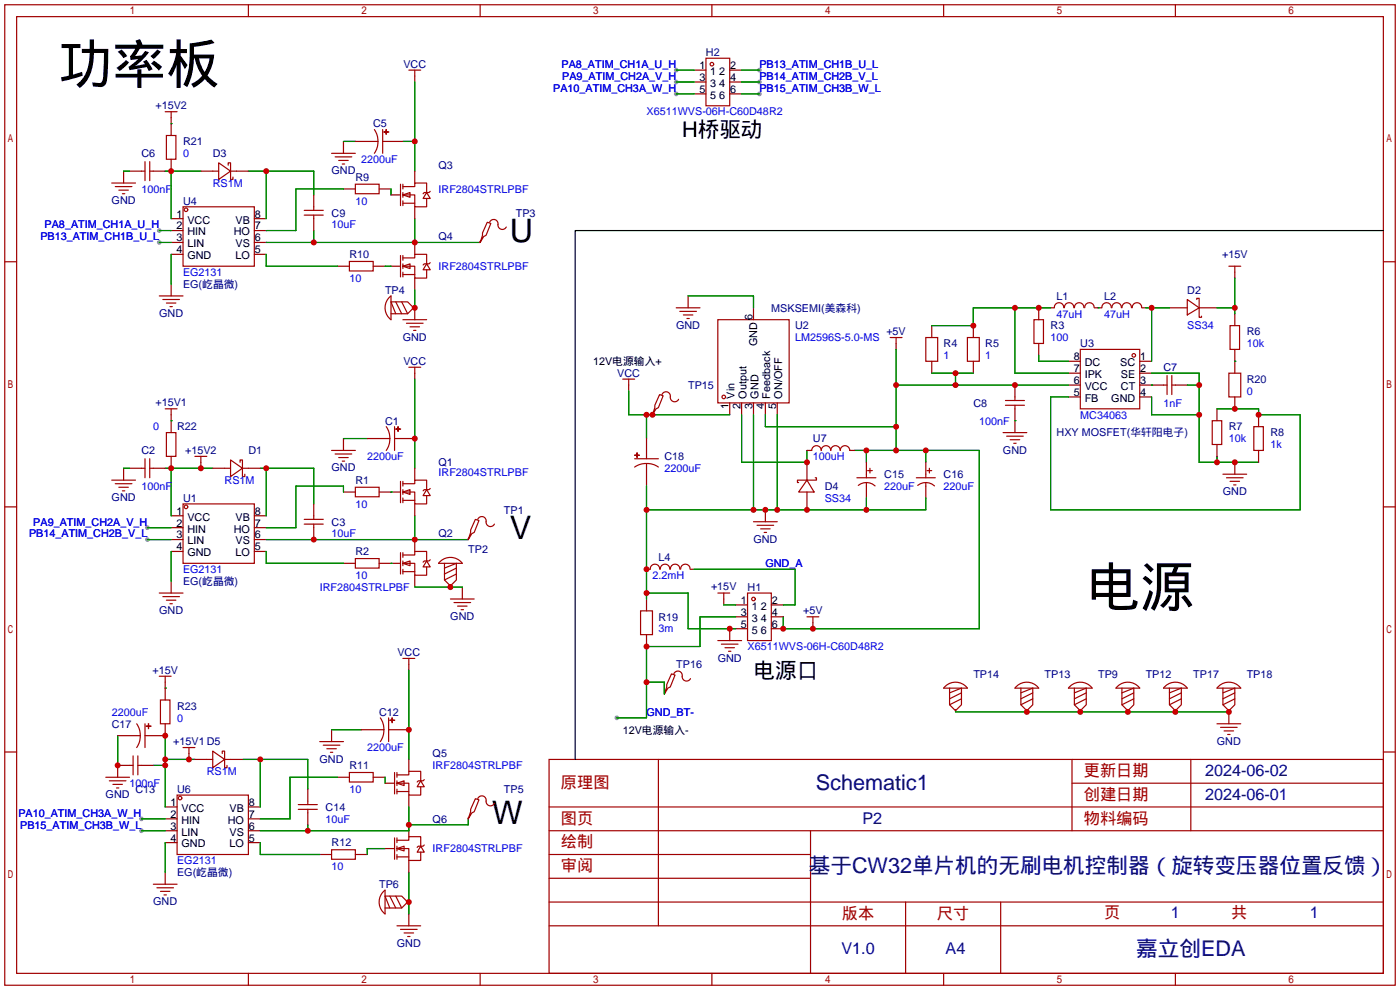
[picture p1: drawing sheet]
<svg xmlns="http://www.w3.org/2000/svg" width="299mm" height="212mm" viewBox="0 0 299 212" stroke-linecap="round" stroke-linejoin="round" font-family="sans-serif">
<g fill="#999">
<circle cx="31.5" cy="112.8" r=".51"/>
<circle cx="31.5" cy="115.3" r=".51"/>
<circle cx="30.2" cy="175" r=".51"/>
<circle cx="30.2" cy="177.5" r=".51"/>
<circle cx="34" cy="51.8" r=".51"/>
<circle cx="34" cy="49.3" r=".51"/>
<circle cx="131.8" cy="153.4" r=".51"/>
<circle cx="162.3" cy="15" r=".51"/>
<circle cx="144.5" cy="15" r=".51"/>
<circle cx="144.5" cy="17.5" r=".51"/>
<circle cx="162.3" cy="17.5" r=".51"/>
<circle cx="144.5" cy="20.1" r=".51"/>
<circle cx="162.3" cy="20.1" r=".51"/>
</g>
<g fill="none" stroke="#a10000" stroke-width=".25">
<path d="M1 1h297.2v209.6h-297.2zM3.6 3.6h292.1v204.4h-292.1zM53.1 1v2.6M87.4 15h2.5M88.6 15v1.3M102.6 1v2.6M150.9 12.4h5.1v10.2h-5.1zM152.1 1v2.6M201.7 1v2.6M251.2 1v2.6M23.9 39.1h5.1M24.6 39.9h3.6"/>
<path d="M30.2 36.6h.8M31 34.5v4.1M32 34.5v4.1M32 36.6h.8M35.3 23.9h2.5M35.6 29h2v5h-2zM36.6 23.9v1.2M45.5 36.6h1.2M46.7 34.8l2.6 1.8-2.6 1.8zM48.8 35.3v-.5h.5v3.6h.5v-.6M49.3 36.6h1.2M70.9 32.8h5"/>
<path d="M71.6 33.5h3.6M72.4 34.3h2M73.2 35.1h.5M75.9 39.4h5.1v2h-5.1zM80 27.7a4.6 4.6 0 0 1 0 5.1M81.8 27.7v5.1M82 28.2h1.1zM82.5 27.7v1zM85.6 39.4v4.5M86.1 39.9h2.5v-.8h2.6v2M86.1 39.4v1M1 55.9h2.6"/>
<path d="M25.4 40.6h2M26.2 41.4h.5M39.1 44.2h15.3v12.7h-15.3zM65 46h4.1M65 45h4.1M67.1 44.2v.8M67.1 46v.7M74.7 55.9h5.1v2h-5.1zM85.6 54.6v4.6M86.1 41.7h2.5v2.5h2.6v-1.8M86.1 41.7l1.5-.6v1.1zM86.1 56.9h2.5v2.5h2.6v-1.7"/>
<path d="M86.1 55.1h2.5v-.7h2.6v2M86.1 56.9l1.5-.5v1zM86.1 41.1v1.1M86.1 42.9v1M86.1 54.6v1M86.1 56.4v1M86.1 58.2v1M86.1 43.4h2.5M86.1 58.7h2.5M91.2 41.1l.7 1.3h-1.5zM91.2 56.4l.7 1.3h-1.5zM91.9 40.9l-.2 .2h-1l-.3 .3"/>
<path d="M91.9 56.1l-.2 .3h-1l-.3 .2M104.1 47.5l.8 .3-1 2.5-.5 .2-.8 1.3 .5-1.5v-.5zM104.6 47.5a.93 .93 0 0 1 1.2-.6 .93 .93 0 0 1 .6 1.1 .94 .94 0 0 0 .7 1 .94 .94 0 0 0 1.1-.5M262.6 56.9h2.6M263.9 56.9v1.3M295.7 55.9h2.5M34 63.2h5.1M34.8 64h3.6M35.6 64.8h2M36.3 65.5h.5M83.3 63.4l.3-.2v5.1a3.2 3.2 0 0 1-.3-4.9zM83.6 67.1h3.5l1.3-1.3-1.3-1.3h-3.5l1 2.6"/>
<path d="M84.6 64.5l1.3 2.6M85.9 64.5l1.2 2.6M86.1 68.3h5.1M86.9 69.1h3.5M87.4 78.5h2.5M87.6 69.8h2.1M88.4 70.6h.5M88.6 78.5v1.3M144.5 65.8h5.1M145.3 66.5h3.5M146 67.3h2.1M146.8 68.1h.5"/>
<path d="M153.4 68.3h15.3v17.8h-15.3zM190.2 72.1h2.6M191.5 72.1v1.3M197.9 72.1h2.5v5.1h-2.5zM206.8 72.1h2.5v5.1h-2.5zM221 68.3h2v5.1h-2zM225.3 65.8a1.01 1.01 0 0 1 1-1.1 1.01 1.01 0 0 1 1.1 1.1M227.5 65.8a1.01 1.01 0 0 1 1-1.1 1.01 1.01 0 0 1 1 1.1M229.6 65.8a1.01 1.01 0 0 1 1-1.1 1.01 1.01 0 0 1 1.1 1.1M230.9 74.7h12.7v12.7h-12.7zM231.8 65.8a1.01 1.01 0 0 1 1-1.1 1.01 1.01 0 0 1 1 1.1M235.5 65.8a1.01 1.01 0 0 1 1-1.1 1.01 1.01 0 0 1 1 1.1"/>
<path d="M237.6 65.8a1.01 1.01 0 0 1 1.1-1.1 1.01 1.01 0 0 1 1 1.1M239.8 65.8a1.01 1.01 0 0 1 1-1.1 1.01 1.01 0 0 1 1 1.1M242 65.8a1.01 1.01 0 0 1 1-1.1 1.01 1.01 0 0 1 1 1.1M253.7 64l2.6 1.8-2.6 1.5zM255.8 64v-.2h.5v4h.5v-.2M262.6 79.8h2.6v5h-2.6zM262.9 69.6h2v5.1h-2zM31 98v4.1M32 98v4.1M35.3 87.4h2.5M35.6 92.5h2v5h-2zM36.6 87.4v1.2"/>
<path d="M41.7 97.5h2.5M42.9 97.5v1.3M49.3 98.3l2.5 1.8-2.5 1.8zM51.3 98.8v-.5h.5v3.6h.5v-.6M70.9 96.3h5M71.6 97h3.6M72.4 97.8h2M73.2 98.6h.5M82.5 91.2a4.6 4.6 0 0 1 0 5.1M84.3 91.2v5.1M84.6 91.7h1zM85.1 91.2v1z"/>
<path d="M133.1 81h2.5M134.4 81v1.3M135.6 97.3h1.1zM135.6 99.8a4.6 4.6 0 0 1 5.1 0M135.6 98h5.1M136.1 96.8l.1 1zM141 84.3l.7 .3-1 2.5-.5 .3-.8 1.2 .6-1.5v-.5zM141.5 84.3a.93 .93 0 0 1 1.1-.5 .93 .93 0 0 1 .7 1 .94 .94 0 0 0 .6 1 .94 .94 0 0 0 1.1-.5M173.5 96.3a1.02 1.02 0 0 1 1-1 1.02 1.02 0 0 1 1 1 1.02 1.02 0 0 1 1-1.1 1.02 1.02 0 0 1 1 1.1 1.02 1.02 0 0 1 1.1-1.1 1.02 1.02 0 0 1 1 1.1 1.02 1.02 0 0 1 1-1.1 1.02 1.02 0 0 1 1 1.1M214.4 92.5h5.1M214.9 86.6h4M214.9 85.6h4"/>
<path d="M215.1 93.2h3.6M215.9 94h2M216.7 94.7h.5M216.9 84.8v.8M216.9 86.6v.8M248.7 82.3h.7M249.4 80.3v4M250.4 80.3v4M250.4 82.3h.8M259.1 89.9h2v5.1h-2zM268 91.2h2v5.1h-2zM1 108.3h2.6"/>
<path d="M23.9 102.6h5.1M24.6 103.4h3.6M25.4 104.1h2M26.2 104.9h.5M30.2 100.1h.8M32 100.1h.8M39.1 107.7h15.3v12.7h-15.3zM48 100.1h1.3M51.8 100.1h1.3M65 112h4.1M65 111h4.1M67.1 110.2v.8"/>
<path d="M67.1 112v.8M75.9 119.4h5.1v2h-5.1zM75.9 104.1h5.1v2.1h-5.1zM85.6 102.9v4.5M85.6 118.1v4.6M86.1 105.2h2.5v2.5h2.6v-1.8M86.1 103.4h2.5v-.8h2.6v2M86.1 105.2l1.5-.6v1.1zM86.1 118.6h2.5v-.7h2.6v2M86.1 102.9v1M86.1 104.6v1.1M86.1 106.4v1"/>
<path d="M86.1 118.1v1M86.1 119.9v1M86.1 106.9h2.5M91.2 104.6l.7 1.3h-1.5zM91.2 119.9l.7 1.3h-1.5zM91.9 104.4l-.2 .2h-1l-.3 .3M91.9 119.6l-.2 .3h-1l-.3 .2M94.2 119.9a3.2 3.2 0 0 1 4.6 .5h-5.1zM101.6 111l.8 .3-1.1 2.5-.5 .2-.7 1.3 .5-1.5v-.5zM102.1 111a.93 .93 0 0 1 1.1-.6 .93 .93 0 0 1 .7 1.1 .94 .94 0 0 0 .7 1 .94 .94 0 0 0 1.1-.5M161 111.5h5.1M161.8 112.3h3.6"/>
<path d="M162.6 113h2M163.3 113.8h.5M172.5 102.6l1.5 2.6h-3.3zM174.2 102.1h.3v.5h-4.1v.5h.3M183.1 102.1h4.1M183.4 103.7a2.74 2.74 0 0 1 3.6 .2M185.2 101.3v.8M185.2 103.1v.8M185.4 100.6h1M185.9 100.1v1M195.8 102.1h4.1M196.1 103.7a2.74 2.74 0 0 1 3.6 .2"/>
<path d="M197.9 101.3v.8M197.9 103.1v.8M198.1 100.6h1M198.6 100.1v1M261.4 101.3h5M262.1 102.1h3.6M262.9 102.9h2M263.7 103.6h.5M295.7 108.3h2.5M34 126.7h5.1M34.8 127.5h3.6M35.6 128.3h2"/>
<path d="M36.3 129h.5M86.1 120.4h2.5v2.5h2.6v-1.7M86.1 120.4l1.5-.5v1zM86.1 121.7v1M86.1 122.2h2.5M95 120.4v3.6l1.3 1.2 1.2-1.2v-3.6l-2.5 1M96.3 128h5M97 128.8h3.6M97.5 121.4l-2.5 1.3M97.5 122.7l-2.5 1.3M97.8 129.5h2M98.6 130.3h.5"/>
<path d="M136.9 130.6h2.5v5h-2.5zM139 121.7a1.01 1.01 0 0 1 1-1.1 1.01 1.01 0 0 1 1 1.1M141.1 121.7a1.01 1.01 0 0 1 1-1.1 1.01 1.01 0 0 1 1 1.1M143.3 121.7a1.01 1.01 0 0 1 1-1.1 1.01 1.01 0 0 1 1 1.1M145.5 121.7a1.01 1.01 0 0 1 1-1.1 1.01 1.01 0 0 1 1 1.1M153.4 126.7h2.6M153.4 136.9h5.1M154.2 137.7h3.5M154.7 126.7v1.3M154.9 138.4h2.1M155.7 139.2h.5M159.8 126.7h5v10.2h-5z"/>
<path d="M172.5 131.8h2.5M173.7 131.8v1.3M29.2 154.7a4.6 4.6 0 0 1 0 5.1M31 154.7v5.1M31.2 155.2h1.1zM31.7 154.7v1zM34 144.5h2.6M34.3 149.6h2v5.1h-2zM35.3 144.5v1.3M39.1 159.8h2.6M40.4 159.8v1.2M68.3 158.5h5.1"/>
<path d="M69.1 159.3h3.5M81.3 153.4a4.6 4.6 0 0 1 0 5.1M83.1 153.4v5.1M83.3 153.9h1zM83.8 153.4v1zM86.1 140.7h2.5M87.4 140.7v1.3M143.5 144l.8 .3-1 2.5-.6 .3-.7 1.2 .5-1.5v-.5zM144 144a.93 .93 0 0 1 1.1-.5 .93 .93 0 0 1 .7 1 .94 .94 0 0 0 .7 1 .94 .94 0 0 0 1.1-.5M202.1 146.6a3.2 3.2 0 0 1 4.7 .5h-5.1zM202.9 147.1v3.5l1.3 1.3 1.3-1.3v-3.5l-2.6 1M205.5 148.1l-2.6 1.3"/>
<path d="M205.5 149.4l-2.6 1.2M217.4 146.6a3.2 3.2 0 0 1 4.6 .5h-5.1zM218.2 147.1v3.5l1.3 1.3 1.2-1.3v-3.5l-2.5 1M220.7 148.1l-2.5 1.3M220.7 149.4l-2.5 1.2M228.8 146.6a3.2 3.2 0 0 1 4.6 .5h-5.1zM229.6 147.1v3.5l1.3 1.3 1.3-1.3v-3.5l-2.6 1M232.2 148.1l-2.6 1.3M232.2 149.4l-2.6 1.2M238.9 146.6a3.2 3.2 0 0 1 4.7 .5h-5.1zM239.8 147.1v3.5l1.2 1.3 1.3-1.3v-3.5l-2.5 1M242.3 148.1l-2.5 1.3"/>
<path d="M242.3 149.4l-2.5 1.2M249.1 146.6a3.2 3.2 0 0 1 4.6 .5h-5zM249.9 147.1v3.5l1.3 1.3 1.3-1.3v-3.5l-2.6 1M252.5 148.1l-2.6 1.3M252.5 149.4l-2.6 1.2M260.1 154.7h5.1M260.5 146.6a3.2 3.2 0 0 1 4.7 .5h-5.1zM260.9 155.4h3.5M261.4 147.1v3.5l1.2 1.3 1.3-1.3v-3.5l-2.5 1M261.6 156.2h2.1M262.4 157h.5M263.9 148.1l-2.5 1.3"/>
<path d="M263.9 149.4l-2.5 1.2M1 160.7h2.6M22.6 166.1h5.1M23.4 166.9h3.5M24.1 167.6h2.1M24.9 168.4h.5M27.7 163.6h.7M28.4 161.5v4.1M29.5 161.5v4.1M29.5 163.6h.7M37.8 169.9h15.3v12.7h-15.3zM44.2 162.3h1.3"/>
<path d="M45.5 160.5l2.5 1.8-2.5 1.8zM47.5 161v-.5h.5v3.6h.5v-.5M48 162.3h1.3M63.8 173h4M63.8 172h4M65.8 171.2v.8M65.8 173v.7M69.8 160h2.1M70.6 160.8h.5M74.7 165.1h5.1v2h-5.1zM84.3 165.1v4.6M84.3 179.1v4.5"/>
<path d="M84.8 167.4h2.6v2.5h2.5v-1.8M84.8 165.6h2.6v-.8h2.5v2.1M84.8 167.4l1.6-.5v1zM84.8 179.6h2.6v-.8h2.5v2M84.8 165.1v1M84.8 166.9v1M84.8 168.7v1M84.8 179.1v1M84.8 169.2h2.6M89.9 166.9l.8 1.2h-1.5zM90.7 166.6l-.3 .3h-1l-.2 .2M101.6 170.7l.8 .2-1.1 2.6-.5 .2-.7 1.3 .5-1.5v-.5z"/>
<path d="M102.1 170.7a.93 .93 0 0 1 1.1-.6 .93 .93 0 0 1 .7 1.1 .94 .94 0 0 0 .7 1 .94 .94 0 0 0 1.1-.5M117.3 162.3h178.4v45.7h-178.4zM117.3 177.5h178.4M117.3 172.5h178.4M140.7 162.3v35.6M173.2 177.5v30.5M229.1 162.3v15.2M229.1 167.4h66.6M254.5 162.3v15.2M295.7 160.7h2.5M32.8 189h5M33.5 189.7h3.6"/>
<path d="M34.3 190.5h2M35.1 191.3h.5M70.9 181.6h5v2h-5zM81.9 190.6l.4-.4v5.1a3.2 3.2 0 0 1-.4-4.7zM82.3 194.1h3.6l1.2-1.3-1.2-1.3h-3.6l1 2.6M83.3 191.5l1.3 2.6M84.6 191.5l1.3 2.6M84.8 181.4h2.6v2.5h2.5v-1.8M84.8 181.4l1.6-.6v1.1zM84.8 197.9h5.1M84.8 180.8v1.1M84.8 182.6v1"/>
<path d="M84.8 183.1h2.6M85.6 198.6h3.6M86.4 199.4h2M89.9 180.8l.8 1.3h-1.5zM90.7 180.6l-.3 .2h-1l-.2 .3M117.3 182.6h55.9M117.3 197.9h178.4M117.3 192.8h178.4M117.3 187.7h55.9M193.5 192.8v15.2M213.9 192.8v15.2M53.1 208v2.6"/>
<path d="M87.1 200.2h.5M102.6 208v2.6M152.1 208v2.6M201.7 208v2.6M251.2 208v2.6"/>
<circle cx="152.1" cy="13.7" r=".38"/>
<circle cx="39.8" cy="44.8" r=".38"/>
<circle cx="242.3" cy="75.9" r=".38"/>
<circle cx="154.7" cy="84.8" r=".38"/>
<circle cx="39.8" cy="108.3" r=".38"/>
<circle cx="161" cy="128" r=".38"/>
<circle cx="38.5" cy="170.6" r=".38"/>
</g>
<g fill="none" stroke="#870000" stroke-width=".25">
<path d="M88.6 16.3v1.2M148.3 15h2.6M148.3 17.5h2.6M156 15h2.5M156 17.5h2.5M26.4 36.6v2.5M27.7 36.6h2.5M32.8 36.6h2.5M36.6 25.1v3.9M36.6 34v2.6M42.9 36.6h2.6M50.5 36.6h2.6"/>
<path d="M73.4 30.2v2.6M75.9 30.2h4.9M81.8 30.2h4.3M88.6 36.6v2.5M148.3 20.1h2.6M156 20.1h2.5M36.6 46.7h2.5M36.6 49.3h2.5M36.6 51.8h2.5M36.6 54.4h2.5M54.4 46.7h2.5M54.4 49.3h2.5"/>
<path d="M54.4 51.8h2.5M54.4 54.4h2.5M67.1 41.7v2.5M67.1 46.7v2.6M72.1 56.9h2.6M73.4 40.4h2.5M79.8 56.9h2.5M81 40.4h2.6M83.6 56.9h2M83.6 41.7h2M88.6 44.2v2.5M88.6 51.8v2.6"/>
<path d="M88.6 59.4v2.6M102.6 51.6v.2M263.9 58.2v1.2M36.6 60.7v2.5M88.1 65.8h.5v2.5M88.6 79.8v1.2M147.1 63.2v2.6M161 65.8v2.5M191.5 73.4v1.3M199.1 69.6v2.5M199.1 77.2v2.6M208 69.6v2.5"/>
<path d="M208 77.2v2.6M222 65.8v2.5M222 73.4v2.5M224.5 65.8h.8M228.3 77.2h2.6M228.3 79.8h2.6M233.9 65.8h1.6M243.6 77.2h2.5M243.6 79.8h2.5M244.1 65.8h.8M249.9 65.8h3.8M256.3 65.8h3.8"/>
<path d="M263.9 67.1v2.5M263.9 74.7v5.1M36.6 88.6v3.9M36.6 97.5v2.6M42.9 98.8v1.3M73.4 93.7v2.6M78.5 93.7h4.8M84.3 93.7h4.3M134.4 82.3v1.3M138.2 93.7v4.3M138.2 99.1v4.8M139.4 88.4v.2"/>
<path d="M156 86.1v2.5M158.5 86.1v2.5M161 86.1v2.5M163.6 86.1v2.5M166.1 86.1v2.5M172.5 98.8v3.8M172.5 96.3h1M181.6 96.3h1M185.2 98.8v2.5M197.9 98.8v2.5M216.9 82.3v2.5M216.9 87.4v5.1"/>
<path d="M228.3 82.3h2.6M228.3 84.8h2.6M243.6 82.3h5.1M243.6 84.8h2.5M251.2 82.3h2.5M260.1 87.4v2.5M260.1 95v2.5M263.9 84.8v2.6M263.9 98.8v2.5M269 88.6v2.6M269 96.3v2.5M26.4 100.1v2.5"/>
<path d="M27.7 100.1h2.5M32.8 100.1h2.5M36.6 110.2h2.5M36.6 112.8h2.5M36.6 115.3h2.5M36.6 117.9h2.5M45.5 100.1h2.5M53.1 100.1h2.5M54.4 110.2h2.5M54.4 112.8h2.5M54.4 115.3h2.5M54.4 117.9h2.5"/>
<path d="M67.1 107.7v2.5M67.1 112.8v2.5M73.4 105.2h2.5M81 105.2h4.6M88.6 100.1v2.5M88.6 107.7v2.5M88.6 115.3v2.6M100.1 115.1v.2M163.6 109v2.5M172.5 105.2v3.8M185.2 103.9v2.5M197.9 103.9v2.5"/>
<path d="M36.6 124.2v2.5M73.4 120.4h2.5M81 120.4h4.6M88.6 122.9v2.6M96.3 125v.5M98.8 125.5v2.5M138.2 121.7h.7M138.2 128v2.6M138.2 135.6v2.6M147.6 121.7h.7M154.7 128v1.3M156 134.4v2.5"/>
<path d="M157.2 129.3h2.6M157.2 134.4h2.6M157.2 131.8h2.6M164.8 129.3h2.6M164.8 134.4h2.6M164.8 131.8h2.6M173.7 133.1v1.3M25.1 157.2h4.9M35.3 145.8v3.8M35.3 154.7v2.5h-4.3M70.9 156v2.5M77.2 156h4.8"/>
<path d="M83.1 156h4.3M87.4 142v1.3M142 148.1v.2M204.2 151.6v.5M219.5 151.6v.5M230.9 151.6v.5M241 151.6v.5M251.2 151.6v.5M262.6 151.6v3.1M27.7 163.6h-2.6v2.5M30.2 163.6h2.6M35.3 172.5h2.5"/>
<path d="M35.3 175h2.5M35.3 177.5h2.5M40.4 161v1.3M41.7 162.3h2.5M49.3 162.3h2.5M53.1 172.5h2.5M53.1 175h2.5M53.1 177.5h2.5M65.8 168.7v2.5M65.8 173.7v2.6M72.1 166.1h2.6M79.8 166.1h2.5"/>
<path d="M82.3 167.4h2M87.4 162.3v2.5M87.4 169.9v2.6M87.4 176.3v2.5M100.1 174.8v.2M35.3 180.1h2.5M35.3 186.4v2.6M53.1 180.1h2.5M68.3 182.6h2.6M75.9 182.6h2.6M82.3 181.4h2M86.9 192.8h.5"/>
<path d="M87.4 183.9v2.5M87.4 195.3v2.6"/>
</g>
<g fill="none" stroke="#008700" stroke-width=".25">
<path d="M88.6 17.5v19.1M144.5 15h3.8M144.5 17.5h3.8M158.5 15h3.8M158.5 17.5h3.8M26.4 36.6h1.3M35.3 36.6h7.6M36.6 26.4h.1M36.6 36.6v10.1M53.1 36.6h14v5.1M56.9 36.6v10.1M73.4 30.2h2.5"/>
<path d="M86.1 30.2h2.5M144.5 20.1h3.8M158.5 20.1h3.8M34 51.8h2.6M34 49.3h2.6M36.6 54.4v6.3M56.9 54.4v2.5h15.2M56.9 51.8h45.7M67.1 49.3v2.5M73.4 40.4h-10.2v8.9h-6.3M82.3 56.9h1.3M83.6 40.4v1.3"/>
<path d="M88.6 46.7v5.1M263.9 59.4v7.7M88.6 62v3.8M147.1 63.2h13.9v2.6M191.5 74.7v21.6M199.1 79.8h8.9M204.2 79.8v2.5M216.9 65.8v14h11.4M222 75.9v1.3h6.3M224.5 65.8h-16.5v3.8h-8.9M234.7 65.8h.1M244.9 65.8h5"/>
<path d="M246.1 79.8h10.2v19h12.7M246.1 65.8v11.4M260.1 65.8h3.8M263.9 77.2h.1M36.6 89.9h.1M73.4 93.7h5.1M88.6 81v19.1M134.4 83.6v5h21.6M138.2 88.6v5.1M158.5 88.6v10.2h14v-2.5M161 88.6v20.4M163.6 88.6v2.6h27.9"/>
<path d="M166.1 88.6v20.4M182.6 96.3h26.7v38.1h-41.9v-2.6M185.2 96.3v2.5M191.5 82.3h36.8M197.9 96.3v2.5M216.9 89.9h.1M228.3 84.8h-3.8v24.2h53.4v-20.4h-8.9v-1.2h-8.9M246.1 82.3h.1M246.1 84.8v3.8h10.2M253.7 82.3h2.6M260.1 97.5v1.3M26.4 100.1h1.3"/>
<path d="M31.5 112.8h5.1M31.5 115.3h5.1M35.3 100.1h10.2M36.6 100.1v10.1M36.6 117.9v6.3M55.6 100.1h11.5v7.6M56.9 117.9v2.5h16.5M56.9 100.1v10.1M56.9 115.3h43.2M73.4 105.2v-1.3h-10.2v8.9h-6.3M83.6 105.2h.1M88.6 110.2v5.1"/>
<path d="M138.2 103.9v24.1M185.2 106.4v2.6M197.9 106.4v2.6h-59.7M83.6 120.4h.1M88.6 125.5h10.2M138.2 126.7h8.9v7.7h10.1M148.3 121.7h21.6v7.6h-2.5M154.7 129.3h2.5M157.2 131.8h-7.6v6.4h-11.4v15.2h-6.4M25.1 157.2v6.4M35.3 147.1h.1M35.3 157.2v15.3"/>
<path d="M70.9 156h6.3M87.4 143.3v19M138.2 145.8h3.8v2.5M204.2 152.1h58.4M30.2 175h5.1M30.2 177.5h5.1M32.8 163.6h2.5M35.3 162.3h6.4M51.8 162.3h14v6.4M55.6 162.3v10.2M65.8 176.3v1.2M72.1 166.1h-10.1v8.9h-6.4"/>
<path d="M82.3 166.1v1.3M87.4 172.5v5h-31.8M100.1 175v1.3h-12.7M35.3 180.1v6.3M55.6 180.1v2.5h12.7M82.3 181.4h-3.8v1.2M87.4 186.4v8.9"/>
</g>
<path d="M295.7 49.3h-172.8v113" fill="none" stroke="#000" stroke-width=".25"/>
<g fill="#c00">
<circle cx="36.6" cy="100.1" r=".63"/>
<circle cx="42.9" cy="100.1" r=".63"/>
<circle cx="88.6" cy="93.7" r=".63"/>
<circle cx="139.4" cy="88.6" r=".63"/>
<circle cx="138.2" cy="88.6" r=".63"/>
<circle cx="172.5" cy="98.8" r=".63"/>
<circle cx="256.3" cy="82.3" r=".63"/>
<circle cx="256.3" cy="88.6" r=".63"/>
<circle cx="260.1" cy="98.8" r=".63"/>
<circle cx="263.9" cy="98.8" r=".63"/>
<circle cx="269" cy="88.6" r=".63"/>
<circle cx="263.9" cy="87.4" r=".63"/>
<circle cx="246.1" cy="65.8" r=".63"/>
<circle cx="88.6" cy="30.2" r=".63"/>
<circle cx="35.3" cy="162.3" r=".63"/>
<circle cx="35.3" cy="163.6" r=".63"/>
<circle cx="35.3" cy="157.2" r=".63"/>
<circle cx="40.4" cy="162.3" r=".63"/>
<circle cx="87.4" cy="156" r=".63"/>
<circle cx="87.4" cy="192.8" r=".63"/>
<circle cx="88.6" cy="115.3" r=".63"/>
<circle cx="67.1" cy="115.3" r=".63"/>
<circle cx="88.6" cy="51.8" r=".63"/>
<circle cx="67.1" cy="51.8" r=".63"/>
<circle cx="263.9" cy="65.8" r=".63"/>
<circle cx="25.1" cy="163.6" r=".63"/>
<circle cx="216.9" cy="65.8" r=".63"/>
<circle cx="208" cy="69.6" r=".63"/>
<circle cx="222" cy="65.8" r=".63"/>
<circle cx="56.9" cy="36.6" r=".63"/>
<circle cx="55.6" cy="162.3" r=".63"/>
<circle cx="56.9" cy="100.1" r=".63"/>
<circle cx="96.3" cy="125.5" r=".63"/>
<circle cx="88.6" cy="65.8" r=".63"/>
<circle cx="87.4" cy="176.3" r=".63"/>
<circle cx="65.8" cy="177.5" r=".63"/>
<circle cx="36.6" cy="36.6" r=".63"/>
<circle cx="185.2" cy="96.3" r=".63"/>
<circle cx="191.5" cy="96.3" r=".63"/>
<circle cx="191.5" cy="91.2" r=".63"/>
<circle cx="191.5" cy="82.3" r=".63"/>
<circle cx="204.2" cy="82.3" r=".63"/>
<circle cx="216.9" cy="82.3" r=".63"/>
<circle cx="204.2" cy="79.8" r=".63"/>
<circle cx="197.9" cy="96.3" r=".63"/>
<circle cx="167.4" cy="134.4" r=".63"/>
<circle cx="173.7" cy="134.4" r=".63"/>
<circle cx="219.5" cy="152.1" r=".63"/>
<circle cx="230.9" cy="152.1" r=".63"/>
<circle cx="241" cy="152.1" r=".63"/>
<circle cx="251.2" cy="152.1" r=".63"/>
<circle cx="262.6" cy="152.1" r=".63"/>
<circle cx="138.2" cy="145.8" r=".63"/>
<circle cx="138.2" cy="138.2" r=".63"/>
<circle cx="166.1" cy="109" r=".63"/>
<circle cx="163.6" cy="109" r=".63"/>
<circle cx="161" cy="109" r=".63"/>
<circle cx="138.2" cy="109" r=".63"/>
<circle cx="138.2" cy="121.7" r=".63"/>
<circle cx="138.2" cy="126.7" r=".63"/>
<circle cx="172.5" cy="109" r=".63"/>
<circle cx="185.2" cy="109" r=".63"/>
<circle cx="156" cy="134.4" r=".63"/>
</g>
<g font-size="11.5">
<text x="12.4" y="17.8">功率板</text>
<text x="232.2" y="129.5">电源</text>
</g>
<g font-size="6.9">
<text x="109" y="51.7">U</text>
<text x="109" y="115.2">V</text>
<text x="105.2" y="176.2">W</text>
</g>
<g font-size="4.6">
<text x="145.8" y="29.3">H桥驱动</text>
<text x="161" y="144.9">电源口</text>
</g>
<g font-size="4.6" fill="#000080">
<text x="174.4" y="168.8">Schematic1</text>
<text x="172.9" y="186.6">基于CW32单片机的无刷电机控制器（旋转变压器位置反馈）</text>
<text x="242.8" y="204.3">嘉立创EDA</text>
</g>
<g font-size="3.5" fill="#a00000">
<text x="231.6" y="165.9">更新日期</text>
<text x="119.9" y="168.4">原理图</text>
<text x="231.6" y="171">创建日期</text>
<text x="119.9" y="176">图页</text>
<text x="231.6" y="176">物料编码</text>
<text x="119.9" y="181.1">绘制</text>
<text x="119.9" y="186.2">审阅</text>
<text x="179.9" y="196.4">版本</text>
<text x="200.2" y="196.4">尺寸</text>
<text x="236" y="196.1">页</text>
<text x="263.1" y="196.1">共</text>
</g>
<g font-size="3.5" fill="#000080">
<text x="257.6" y="165.9">2024-06-02</text>
<text x="257.6" y="171">2024-06-01</text>
<text x="184.3" y="176">P2</text>
<text x="250.2" y="196.1">1</text>
<text x="280" y="196.1">1</text>
<text x="179.8" y="204">V1.0</text>
<text x="202.1" y="204">A4</text>
</g>
<g font-size="2.3" fill="#000080">
<text x="150.9" y="12">H2</text>
<text x="86.2" y="14.5">VCC</text>
<text x="33.2" y="23.3">+15V2</text>
<text x="79.8" y="27.2">C5</text>
<text x="30.2" y="33.6">C6</text>
<text x="39.1" y="31">R21</text>
<text x="45.5" y="33.6">D3</text>
<text x="70.8" y="37.3">GND</text>
<text x="75.9" y="38.7">R9</text>
<text x="93.7" y="36.1">Q3</text>
<text x="23.9" y="43.6">GND</text>
<text x="39.1" y="43.7">U4</text>
<text x="70.9" y="46.3">C9</text>
<text x="110.2" y="46.3">TP3</text>
<text x="93.7" y="51.4">Q4</text>
<text x="74.7" y="55.2">R10</text>
<text x="261.2" y="55">+15V</text>
<text x="39.1" y="61.5">EG(屹晶微)</text>
<text x="82.3" y="62.8">TP4</text>
<text x="225.8" y="64.1">L1</text>
<text x="236" y="64.1">L2</text>
<text x="253.7" y="62.8">D2</text>
<text x="34" y="67.7">GND</text>
<text x="144.5" y="70.3">GND</text>
<text x="164.8" y="66.6">MSKSEMI(美森科)</text>
<text x="169.9" y="70.4">U2</text>
<text x="189.4" y="71.6">+5V</text>
<text x="224.5" y="70.4">R3</text>
<text x="266.4" y="71.7">R6</text>
<text x="86.1" y="72.8">GND</text>
<text x="201.7" y="74.2">R4</text>
<text x="210.6" y="74.2">R5</text>
<text x="230.9" y="74.2">U3</text>
<text x="86.2" y="78">VCC</text>
<text x="131.9" y="80.6">VCC</text>
<text x="147.1" y="83.1">TP15</text>
<text x="248.7" y="79.3">C7</text>
<text x="266.4" y="81.8">R20</text>
<text x="33.2" y="86.8">+15V1</text>
<text x="208" y="86.9">C8</text>
<text x="37.8" y="92">R22</text>
<text x="82.3" y="90.7">C1</text>
<text x="173.7" y="94.5">U7</text>
<text x="225.8" y="93.3">HXY MOSFET(华轩阳电子)</text>
<text x="262.6" y="92">R7</text>
<text x="271.5" y="93.3">R8</text>
<text x="30.2" y="97.1">C2</text>
<text x="39.6" y="97">+15V2</text>
<text x="53.1" y="97.1">D1</text>
<text x="70.8" y="100.8">GND</text>
<text x="93.7" y="99.6">Q1</text>
<text x="142" y="98.3">C18</text>
<text x="214.4" y="97">GND</text>
<text x="23.9" y="107.1">GND</text>
<text x="39.1" y="107.2">U1</text>
<text x="75.9" y="103.4">R1</text>
<text x="176.3" y="104.7">D4</text>
<text x="189" y="102.2">C15</text>
<text x="201.7" y="102.2">C16</text>
<text x="261.3" y="105.8">GND</text>
<text x="70.9" y="112.3">C3</text>
<text x="107.7" y="109.8">TP1</text>
<text x="75.9" y="118.7">R2</text>
<text x="93.7" y="114.9">Q2</text>
<text x="100.1" y="118.2">TP2</text>
<text x="140.7" y="119.9">L4</text>
<text x="161" y="116">GND</text>
<text x="39.1" y="125">EG(屹晶微)</text>
<text x="34" y="131.2">GND</text>
<text x="152" y="126.2">+15V</text>
<text x="159.8" y="126.3">H1</text>
<text x="171.7" y="131.2">+5V</text>
<text x="96.2" y="132.5">GND</text>
<text x="140.7" y="132.6">R19</text>
<text x="32.6" y="143.9">+15V</text>
<text x="84.9" y="140.3">VCC</text>
<text x="144.5" y="142.8">TP16</text>
<text x="153.4" y="141.4">GND</text>
<text x="208" y="144.8">TP14</text>
<text x="223.3" y="144.8">TP13</text>
<text x="234.7" y="144.8">TP9</text>
<text x="244.9" y="144.8">TP12</text>
<text x="255" y="144.8">TP17</text>
<text x="266.4" y="144.8">TP18</text>
<text x="23.9" y="155.5">C17</text>
<text x="37.8" y="151.7">R23</text>
<text x="81" y="153">C12</text>
<text x="37" y="159.2">+15V1 D5</text>
<text x="92.5" y="161.8">Q5</text>
<text x="260.1" y="159.2">GND</text>
<text x="68.3" y="163">GND</text>
<text x="74.7" y="164.4">R11</text>
<text x="22.6" y="170.6">GND</text>
<text x="29" y="169.5">C13</text>
<text x="37.8" y="169.5">U6</text>
<text x="69.6" y="173.3">C14</text>
<text x="107.7" y="169.5">TP5</text>
<text x="92.5" y="175.8">Q6</text>
<text x="70.9" y="180.9">R12</text>
<text x="37.8" y="187.2">EG(屹晶微)</text>
<text x="81" y="189.8">TP6</text>
<text x="32.7" y="193.5">GND</text>
<text x="84.8" y="202.4">GND</text>
</g>
<g font-size="2.3" fill="#00f">
<text x="120" y="14.5">PA8_ATIM_CH1A_U_H</text>
<text x="120.1" y="17.1">PA9_ATIM_CH2A_V_H</text>
<text x="162.3" y="14.5">PB13_ATIM_CH1B_U_L</text>
<text x="162.3" y="17.1">PB14_ATIM_CH2B_V_L</text>
<text x="118.2" y="19.6">PA10_ATIM_CH3A_W_H</text>
<text x="162.3" y="19.6">PB15_ATIM_CH3B_W_L</text>
<text x="138.2" y="24.7">X6511WVS-06H-C60D48R2</text>
<text x="39.1" y="33.6">0</text>
<text x="77.2" y="34.8">2200uF</text>
<text x="30.2" y="41.2">100nF</text>
<text x="45.5" y="39.9">RS1M</text>
<text x="93.7" y="41.2">IRF2804STRLPBF</text>
<text x="75.9" y="43.7">10</text>
<text x="8.6" y="51.4">PB13_ATIM_CH1B_U_L</text>
<text x="9.5" y="48.8">PA8_ATIM_CH1A_U_H</text>
<text x="70.9" y="48.8">10uF</text>
<text x="39.1" y="59">EG2131</text>
<text x="93.7" y="57.7">IRF2804STRLPBF</text>
<text x="74.7" y="60.2">10</text>
<text x="225.8" y="67.9">47uH</text>
<text x="236" y="67.9">47uH</text>
<text x="253.7" y="70.4">SS34</text>
<text x="169.9" y="72.9">LM2596S-5.0-MS</text>
<text x="201.7" y="76.8">1</text>
<text x="210.6" y="76.8">1</text>
<text x="224.5" y="72.9">100</text>
<text x="266.4" y="74.2">10k</text>
<text x="230.9" y="89.5">MC34063</text>
<text x="248.7" y="86.9">1nF</text>
<text x="266.4" y="84.4">0</text>
<text x="32.8" y="92">0</text>
<text x="209.3" y="90.7">100nF</text>
<text x="262.6" y="94.5">10k</text>
<text x="271.5" y="95.8">1k</text>
<text x="78.5" y="98.3">2200uF</text>
<text x="93.7" y="101.6">IRF2804STRLPBF</text>
<text x="142" y="100.9">2200uF</text>
<text x="173.7" y="98.3">100uH</text>
<text x="30.2" y="104.7">100nF</text>
<text x="48" y="103.4">RS1M</text>
<text x="176.3" y="107.2">SS34</text>
<text x="189" y="104.7">220uF</text>
<text x="201.7" y="104.7">220uF</text>
<text x="7.1" y="112.3">PA9_ATIM_CH2A_V_H</text>
<text x="75.9" y="108.5">10</text>
<text x="6.2" y="114.9">PB14_ATIM_CH2B_V_L</text>
<text x="70.9" y="114.9">10uF</text>
<text x="39.1" y="122.5">EG2131</text>
<text x="75.9" y="123.7">10</text>
<text x="139.4" y="123.7">2.2mH</text>
<text x="163.6" y="121.2">GND_A</text>
<text x="68.3" y="126.3">IRF2804STRLPBF</text>
<text x="140.7" y="135.2">3m</text>
<text x="159.8" y="139">X6511WVS-06H-C60D48R2</text>
<text x="23.9" y="153">2200uF</text>
<text x="37.8" y="154.2">0</text>
<text x="138.2" y="153">GND_BT-</text>
<text x="78.5" y="160.6">2200uF</text>
<text x="44.2" y="165.7">RS1M</text>
<text x="92.5" y="164.4">IRF2804STRLPBF</text>
<text x="27.7" y="168.2">100nF</text>
<text x="74.7" y="169.5">10</text>
<text x="3.9" y="174.5">PA10_ATIM_CH3A_W_H</text>
<text x="4.3" y="177.1">PB15_ATIM_CH3B_W_L</text>
<text x="69.6" y="175.8">10uF</text>
<text x="37.8" y="184.7">EG2131</text>
<text x="70.9" y="186">10</text>
<text x="92.5" y="182.2">IRF2804STRLPBF</text>
</g>
<g font-size="2.3">
<text x="149.5" y="14.8">1</text>
<text x="149.5" y="17.3">3</text>
<text x="151.8" y="16">1</text>
<text x="153.7" y="16">2</text>
<text x="156.1" y="17.3">4</text>
<text x="156.1" y="14.8">2</text>
<text x="149.5" y="19.8">5</text>
<text x="151.8" y="18.6">3</text>
<text x="151.8" y="21.1">5</text>
<text x="153.7" y="21.1">6</text>
<text x="153.7" y="18.6">4</text>
<text x="156.1" y="19.8">6</text>
<text x="37.7" y="46.5">1</text>
<text x="40.1" y="47.8">VCC</text>
<text x="50.3" y="47.8">VB</text>
<text x="54.5" y="46.5">8</text>
<text x="37.7" y="49">2</text>
<text x="37.7" y="51.6">3</text>
<text x="40.1" y="50.3">HIN</text>
<text x="40.1" y="52.9">LIN</text>
<text x="50" y="50.3">HO</text>
<text x="50.3" y="52.9">VS</text>
<text x="54.5" y="51.6">6</text>
<text x="54.5" y="49">7</text>
<text x="37.7" y="54.1">4</text>
<text x="40.1" y="55.4">GND</text>
<text x="50.3" y="55.4">LO</text>
<text x="54.5" y="54.1">5</text>
<text x="160.8" y="68.3" transform="rotate(-90 160.8 68.3)">6</text>
<text x="161.8" y="74" transform="rotate(-90 161.8 74)">GND</text>
<text x="229.5" y="77">8</text>
<text x="243.7" y="77">1</text>
<text x="126.7" y="78">12V电源输入+</text>
<text x="229.5" y="82.1">6</text>
<text x="229.5" y="79.5">7</text>
<text x="231.8" y="83.3">VCC</text>
<text x="231.8" y="80.8">IPK</text>
<text x="231.8" y="78.3">DC</text>
<text x="239.4" y="78.3">SC</text>
<text x="239.6" y="80.8">SE</text>
<text x="239.6" y="83.3">CT</text>
<text x="243.7" y="79.5">2</text>
<text x="243.7" y="82.1">3</text>
<text x="155.7" y="87.5" transform="rotate(-90 155.7 87.5)">1</text>
<text x="157" y="85.2" transform="rotate(-90 157 85.2)">Vin</text>
<text x="158.3" y="87.5" transform="rotate(-90 158.3 87.5)">2</text>
<text x="159.5" y="85.2" transform="rotate(-90 159.5 85.2)">Output</text>
<text x="160.8" y="87.5" transform="rotate(-90 160.8 87.5)">3</text>
<text x="162.1" y="85.2" transform="rotate(-90 162.1 85.2)">GND</text>
<text x="163.3" y="87.5" transform="rotate(-90 163.3 87.5)">4</text>
<text x="164.6" y="85.2" transform="rotate(-90 164.6 85.2)">Feedback</text>
<text x="165.9" y="87.5" transform="rotate(-90 165.9 87.5)">5</text>
<text x="167.2" y="85.2" transform="rotate(-90 167.2 85.2)">ON/OFF</text>
<text x="229.5" y="84.6">5</text>
<text x="231.8" y="85.9">FB</text>
<text x="237.5" y="85.9">GND</text>
<text x="243.7" y="84.6">4</text>
<text x="37.7" y="110">1</text>
<text x="37.7" y="112.5">2</text>
<text x="40.1" y="111.3">VCC</text>
<text x="40.1" y="113.8">HIN</text>
<text x="50" y="113.8">HO</text>
<text x="50.3" y="111.3">VB</text>
<text x="54.5" y="112.5">7</text>
<text x="54.5" y="110">8</text>
<text x="37.7" y="115.1">3</text>
<text x="37.7" y="117.6">4</text>
<text x="40.1" y="116.4">LIN</text>
<text x="40.1" y="118.9">GND</text>
<text x="50.3" y="118.9">LO</text>
<text x="50.3" y="116.4">VS</text>
<text x="54.5" y="117.6">5</text>
<text x="54.5" y="115.1">6</text>
<text x="158.4" y="129.1">1</text>
<text x="158.4" y="131.6">3</text>
<text x="160.7" y="130.3">1</text>
<text x="162.6" y="130.3">2</text>
<text x="165" y="131.6">4</text>
<text x="165" y="129.1">2</text>
<text x="158.4" y="134.1">5</text>
<text x="160.7" y="132.9">3</text>
<text x="160.7" y="135.4">5</text>
<text x="162.6" y="135.4">6</text>
<text x="162.6" y="132.9">4</text>
<text x="165" y="134.1">6</text>
<text x="133.1" y="156.8">12V电源输入-</text>
<text x="36.4" y="172.2">1</text>
<text x="38.8" y="173.5">VCC</text>
<text x="49.1" y="173.5">VB</text>
<text x="53.2" y="172.2">8</text>
<text x="36.4" y="174.8">2</text>
<text x="36.4" y="177.3">3</text>
<text x="36.4" y="179.9">4</text>
<text x="38.8" y="176">HIN</text>
<text x="38.8" y="178.6">LIN</text>
<text x="48.7" y="176">HO</text>
<text x="49.1" y="178.6">VS</text>
<text x="53.2" y="179.9">5</text>
<text x="53.2" y="177.3">6</text>
<text x="53.2" y="174.8">7</text>
<text x="38.8" y="181.1">GND</text>
<text x="49.1" y="181.1">LO</text>
</g>
</svg>
